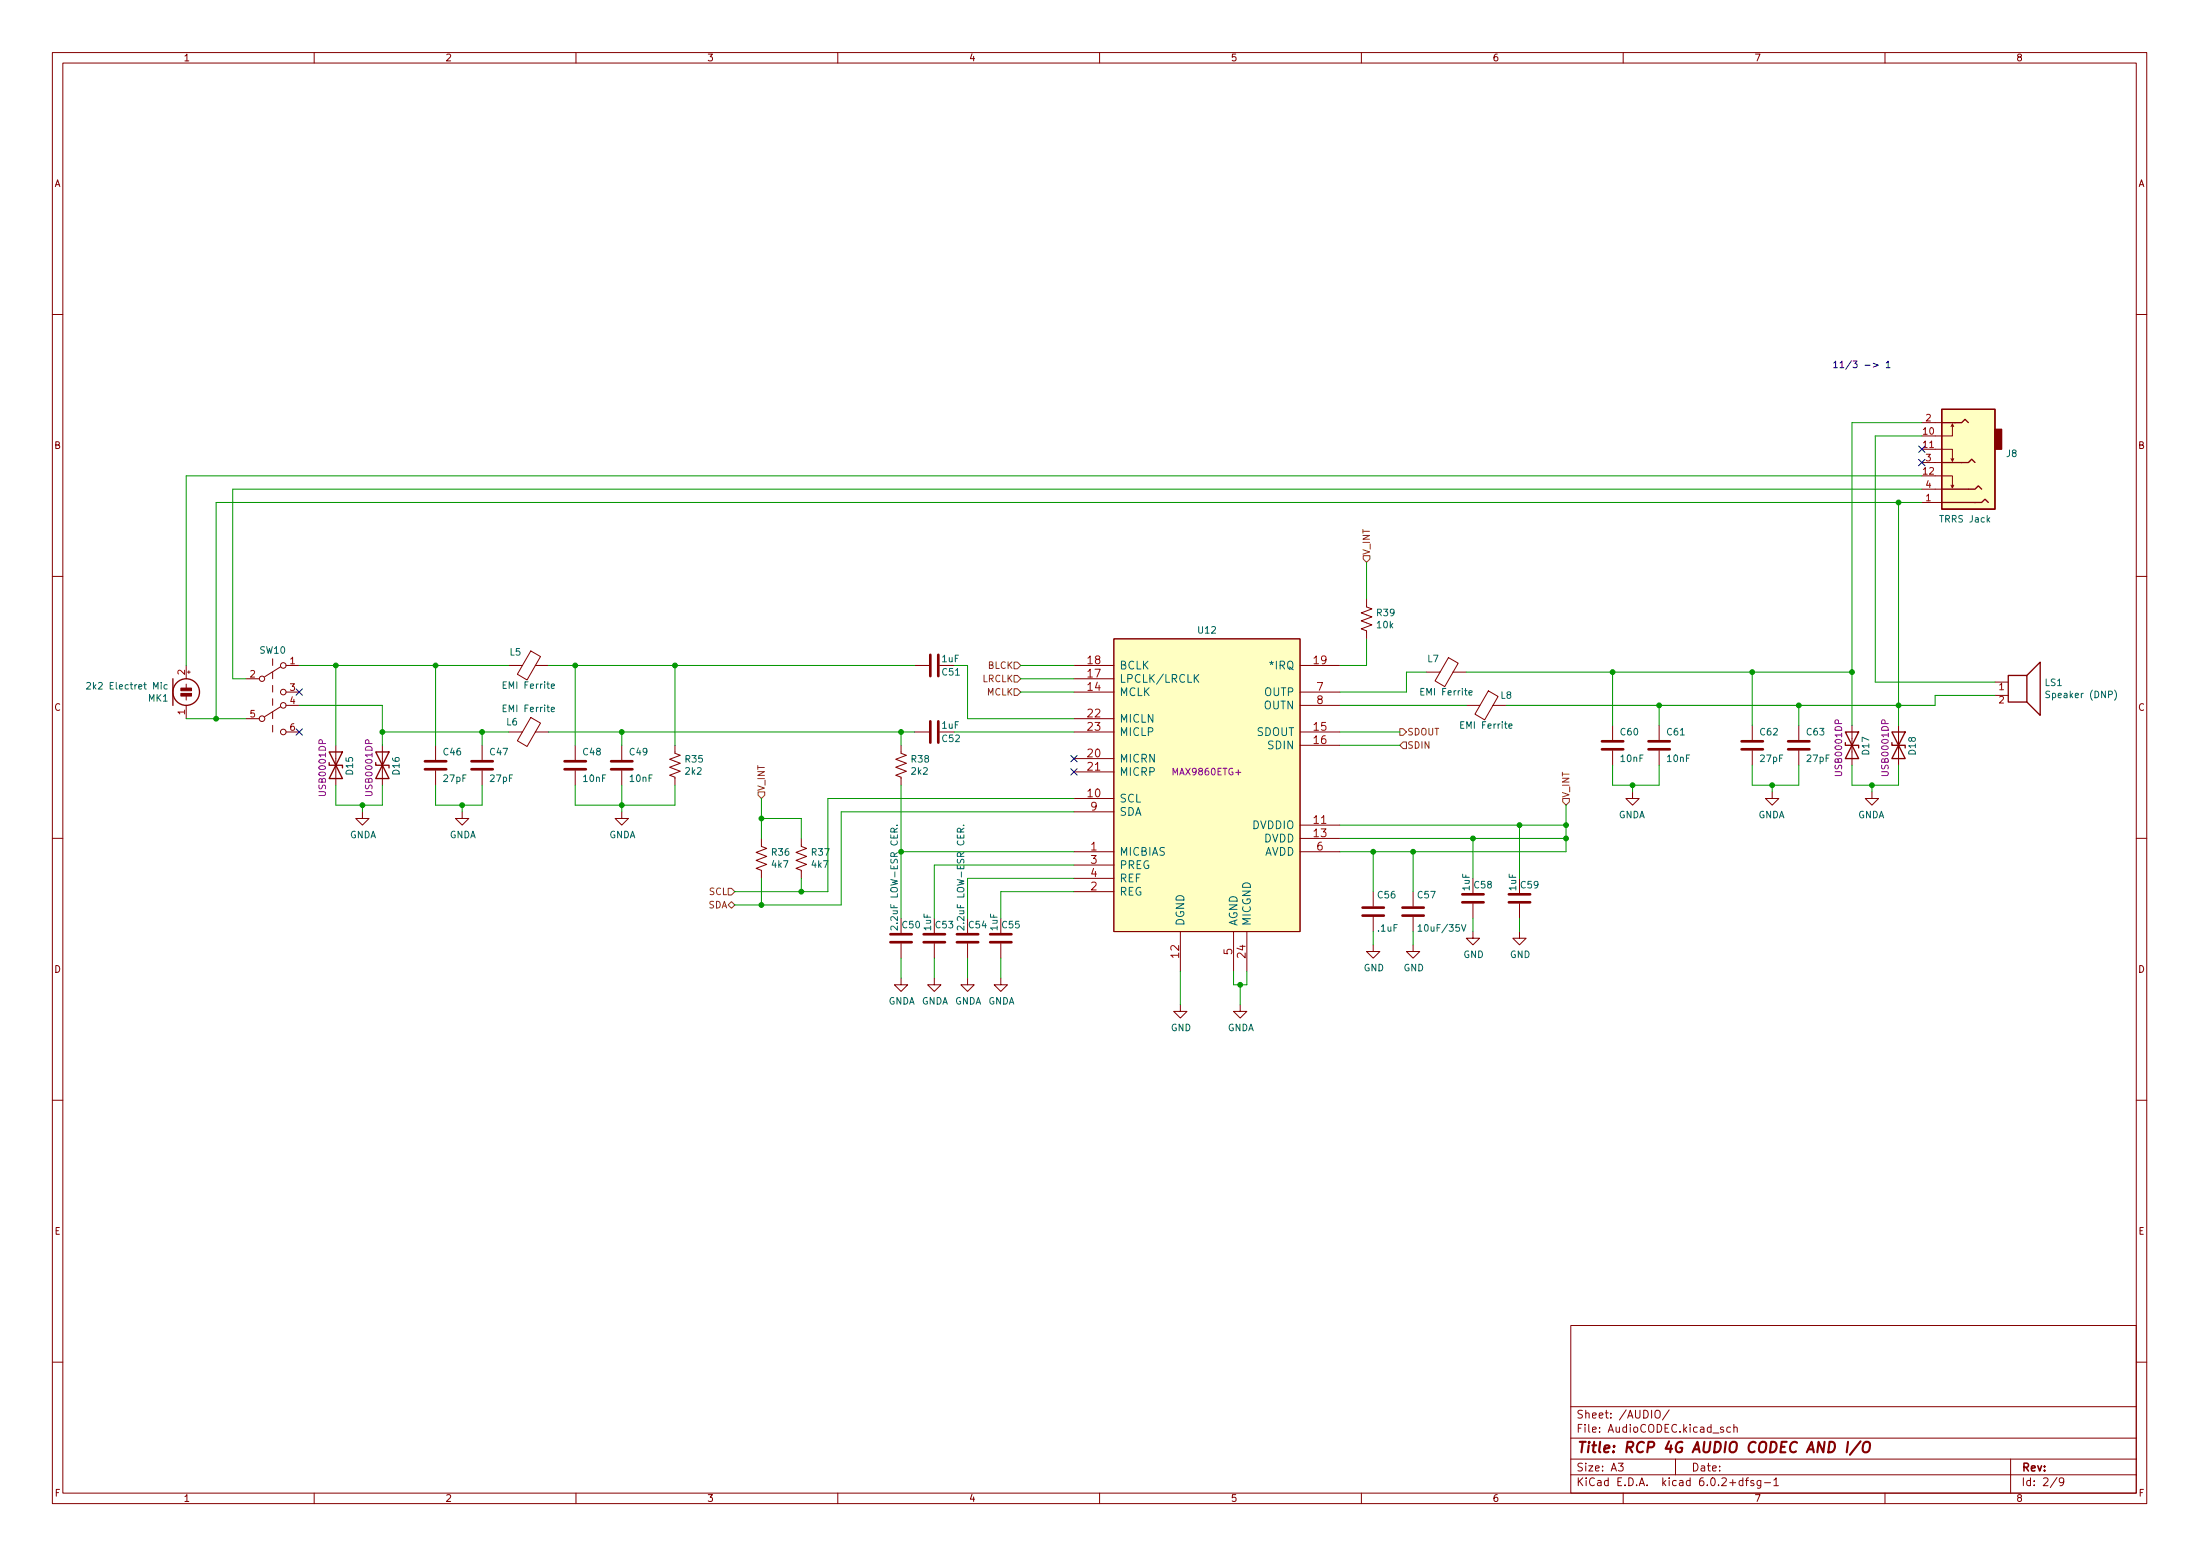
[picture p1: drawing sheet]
<svg xmlns="http://www.w3.org/2000/svg" width="420mm" height="297mm" viewBox="0 0 420 297" stroke-linecap="round" stroke-linejoin="round" font-family="sans-serif">
<g fill="none" stroke="#840000" stroke-width=".19">
<path d="M10 10h400v277h-400zM12 12h396v273h-396zM60 10v2M110 10v2M160 10v2M210 10v2M260 10v2M310 10v2M360 10v2M10 60h2M408 60h2M367 85.8h5.9v2.2l.2-.5"/>
<path d="M367 93.4h3.8M367 80.7h3.8M367 88.3h3.8M367 95.9h3.8M369.6 90.8h3.3v2.3l.2-.5M372.6 87.5l.3 .5M372.6 92.6l.3 .5M372.9 80.9l-.3 .5M373.1 81.4l-.2-.5v2.3h-3.3M10 110h2M261 114.3v1.6l1 .3-2 .8 2 .8-2 .7 2 .8-2 .8 1 .3v1.6M408 110h2"/>
<path d="M35.6 127v2.6M35.6 130.6v.8M35.6 132.9v.7M35.6 134.7v2.5M35.8 128.3h.5M36.1 128.1v.5M47 129.6h2.5M47 137.2h2.5M52.1 125.8v1.2M52.1 128.3v1.3M52.1 130.8v1.3M52.1 133.4v1.3"/>
<path d="M52.1 135.9v1.3M52.1 138.5v1.2M53.6 134.9l-3.1 1.9M53.6 127.3l-3.1 1.9M54.6 139.7h2.5M54.6 127h2.5M54.6 132.1h2.5M54.6 134.7h2.5M97.2 139.7h2.5M97.2 127h2.5M101.4 137l1.8 1-2.5 4.5-1.9-1.1zM101.4 124.3l1.8 1-2.5 4.5-1.9-1.1z"/>
<path d="M102.2 139.7h2.6M102.2 127h2.6M174.6 139.7h2.8M174.6 127h2.8M179.5 139.7h2.7M179.5 127h2.7M205.1 139.7h7.6M205.1 127h7.6M205.1 129.6h7.6M205.1 132.1h7.6M205.1 137.2h7.6M212.7 122h35.6v55.8h-35.6z"/>
<path d="M248.3 139.7h7.6M248.3 127h7.6M248.3 132.1h7.6M248.3 134.7h7.6M272.4 128.3h2.6M276.6 125.5l1.9 1.1-2.6 4.5-1.8-1.1zM277.5 128.3h2.5M280 134.7h2.6M284.3 131.9l1.8 1.1-2.6 4.4-1.8-1.1zM285.1 134.7h2.6M308 138.5v2.8M316.9 138.5v2.8"/>
<path d="M334.6 138.5v2.8M343.5 138.5v2.8M353.7 138.5v7.6M362.6 138.5v7.6M381 130.2h2.5M381 132.8h2.5M64.1 142.3v7.6M69.2 155v1.2h1.3l-1.3 1.3-1.3-1.3h1.3M73 142.3v7.6M83.2 142.3v2.8M83.2 147.1v2.8M88.3 155v1.2h1.2l-1.2 1.3-1.3-1.3h1.3"/>
<path d="M92.1 142.3v2.8M92.1 147.1v2.8M109.9 142.3v2.8M109.9 147.1v2.8M118.7 155v1.2h1.3l-1.3 1.3-1.2-1.3h1.2M118.7 142.3v2.8M118.7 147.1v2.8M128.9 142.3v1.5l1 .4-2 .7 2 .8-2 .8 2 .7-2 .8 1 .4v1.5M172.1 142.3v1.5l1 .4-2 .7 2 .8-2 .8 2 .7-2 .8 1 .4v1.5M205.1 152.4h7.6M205.1 144.8h7.6M205.1 147.4h7.6"/>
<path d="M205.1 155h7.6M248.3 157.5h7.6M248.3 142.3h7.6M308 143.3v2.8M311.8 151.2v1.2h-1.3l1.3 1.3 1.3-1.3h-1.3M316.9 143.3v2.8M334.6 143.3v2.8M338.5 151.2v1.2h-1.3l1.3 1.3 1.2-1.3h-1.2M343.5 143.3v2.8M357.5 151.2v1.2h-1.3l1.3 1.3 1.3-1.3h-1.3M10 160h2M145.4 160.1v1.5l1 .4-2 .7 2 .8-2 .7 2 .8-2 .8 1 .4v1.5"/>
<path d="M153 160.1v1.5l1.1 .4-2.1 .7 2.1 .8-2.1 .7 2.1 .8-2.1 .8 1 .4v1.5M172.1 175.3v2.8M178.4 175.3v2.8M184.8 175.3v2.8M191.1 175.3v2.8M205.1 162.6h7.6M205.1 170.2h7.6M205.1 165.1h7.6M205.1 167.7h7.6M225.4 177.8v7.7M235.6 177.8v7.7M238.1 177.8v7.7"/>
<path d="M248.3 160.1h7.6M248.3 162.6h7.6M262.3 170.2v2.8M262.3 175v2.8M269.9 170.2v2.8M269.9 175v2.8M281.3 177.8v1.3h1.3l-1.3 1.3-1.3-1.3h1.3M281.3 167.7v2.8M281.3 172.5v2.8M290.2 177.8v1.3h1.3l-1.3 1.3-1.3-1.3h1.3M290.2 167.7v2.8M290.2 172.5v2.8"/>
<path d="M408 160h2M172.1 186.7v1.3h1.3l-1.3 1.3-1.3-1.3h1.3M172.1 180.1v2.8M178.4 186.7v1.3h1.3l-1.3 1.3-1.2-1.3h1.2M178.4 180.1v2.8M184.8 186.7v1.3h1.3l-1.3 1.3-1.3-1.3h1.3M184.8 180.1v2.8M191.1 186.7v1.3h1.3l-1.3 1.3-1.2-1.3h1.2M191.1 180.1v2.8M225.4 191.8v1.3h1.3l-1.3 1.2-1.2-1.2h1.2M236.9 191.8v1.3h1.2l-1.2 1.2-1.3-1.2h1.3M262.3 180.4v1.2h1.2l-1.2 1.3-1.3-1.3h1.3"/>
<path d="M269.9 180.4v1.2h1.2l-1.2 1.3-1.3-1.3h1.3M10 210h2M408 210h2M300 253h108v32h-108zM10 260h2M300 278.5h108M300 274.5h108M300 268.5h108M309.1 279.3h.9l-.5 .6 .4 .1v.7l-.2 .1-.6-.1M316.3 269.3a.5 .5 0 0 1 .5 0 .5 .5 0 0 1 .3 .4v.5a.5 .5 0 0 1-.5 .5 .5 .5 0 0 1-.5-.5v-.5zM318.8 269.1l-1.3 2M320 278.5v3"/>
<path d="M329.1 272.5l-.3-.1-.2 .2v.2l.5 .2v.3h-.5M330.5 272.5l-.4-.1-.3 .3 .1 .6h.6M331.1 272.6l.3-.2 .3 .1 .1 .9M331.1 271.9v1.5M384 278.5v6.5M408 260h2M60 285v2M110 285v2M160 285v2M210 285v2M260 285v2M300 281.5h108"/>
<path d="M310 285v2M332.9 282.7l-.5-.1-.3 .3 .2 .6h.6M332.9 282.1v1.5M333.4 282.6h.5M333.9 282.1l-.3 .2v1.3M334.9 282.7l-.3-.1-.2 .2v.2l.5 .2v.3h-.5M336.3 282.6v1.2l-.3 .3-.4-.1M336.3 282.7l-.4-.1-.3 .3 .1 .6h.6M337 283h1.1M338.8 282.5l.4-.4v1.5M338.8 283.6h.8M360 285v2"/>
<path d="M392.9 282l-1.3 2M394.1 282.8l-.3 .2h-.2l-.3-.2 .1-.6 .4-.1 .3 .2a.99 .99 0 0 1-.4 1.3h-.3"/>
<circle cx="50" cy="137.2" r=".53"/>
<circle cx="50" cy="129.6" r=".51"/>
<circle cx="54.1" cy="134.7" r=".53"/>
<circle cx="54.1" cy="127" r=".53"/>
<circle cx="54.1" cy="139.7" r=".53"/>
<circle cx="54.1" cy="132.1" r=".53"/>
</g>
<path d="M352.9 275.2l-.2 2M355.3 275.1l-2 2.6M356 275.5a.69 .69 0 0 1 1.1 0 1.47 1.47 0 0 1-.6 1.7l-.6-.1a1.49 1.49 0 0 1 .1-1.6z" fill="none" stroke="#840000" stroke-width=".4"/>
<g fill="none" stroke="#840000" stroke-width=".25">
<path d="M370.8 78.1h10.2v19.1h-10.2zM370.8 80.7h2.6zM370.8 93.4h5.1zM370.8 95.9h7.7l.6-.6 .6 .6M370.8 88.3h5.1l.7-.6 .6 .6M373.4 80.7h1.2l.7-.7 .6 .7M375.9 93.4h1.3l.6-.7 .7 .7M33 129.6v5.1M352.4 139.7l2.6 5.1h-2.6l2.6-5.1zM361.3 139.7l2.6 5.1h-2.6l2.6-5.1zM383.5 128.9h3.6v5.1h-3.6zM387.1 128.9l2.5-2.5v10.2l-2.5-2.6"/>
<path d="M62.9 145.6v.5h2.5v.5M62.9 143.5l2.5 5.1h-2.5l2.5-5.1zM71.8 145.6v.5h2.5v.5M71.8 143.5l2.5 5.1h-2.5l2.5-5.1zM352.4 141.8v.5h2.6v.5M361.3 141.8v.5h2.6v.5"/>
<circle cx="35.6" cy="132.1" r="2.54"/>
</g>
<g fill="none" stroke="#840000" stroke-width=".51">
<path d="M177.7 125v4.1M177.7 137.7v4.1M179.2 125v4.1M179.2 137.7v4.1M81.2 146.8h4M81.2 145.3h4M90 146.8h4.1M90 145.3h4.1M107.8 146.8h4.1M107.8 145.3h4.1M116.7 146.8h4.1M116.7 145.3h4.1"/>
<path d="M305.9 143h4.1M305.9 141.5h4.1M314.8 143h4.1M314.8 141.5h4.1M332.6 143h4.1M332.6 141.5h4.1M341.5 143h4.1M341.5 141.5h4.1M170.1 179.9h4M170.1 178.3h4M176.4 179.9h4.1M176.4 178.3h4.1"/>
<path d="M182.8 179.9h4M182.8 178.3h4M189.1 179.9h4.1M189.1 178.3h4.1M260.2 174.8h4.1M260.2 173.3h4.1M267.8 174.8h4.1M267.8 173.3h4.1M279.3 172.2h4M279.3 170.7h4M288.2 172.2h4M288.2 170.7h4"/>
</g>
<g fill="#840000" stroke="#840000" stroke-width=".19">
<path d="M34.5 132.4h2.1v.5h-2.1z"/>
<path d="M34.5 131.4h2.1v.5h-2.1z"/>
</g>
<g fill="none" stroke="#006464" stroke-width=".19">
<path d="M16.6 130.4l.5-.1 .2 .3-.8 .9h.8M30.8 130.3v.1M30.8 130.7v.8M31.9 130.8l-.3-.1-.3 .2 .2 .6h.4M105.3 135.4l.6-.1-.1-.2-.3-.1-.2 .2v.6h.5M105.3 131l.6-.1-.1-.3h-.3l-.2 .2v.6h.5M228.3 129.4l.6 .9M228.9 128.8l-.8 .8M280.5 132.3l.7-.2-.1-.2-.4-.1-.2 .2 .1 .6h.5M288.2 138.6l.6-.1-.1-.2-.3-.1-.2 .2v.6h.5M391.4 132l-.4-.1-.2 .1v.4l.5 .3 .1 .3-.2 .2-.5-.1M403.8 131.7a1.46 1.46 0 0 1 0 2"/>
<path d="M170.8 158.8l-.1-.6-.2-.1-.3 .1-.1 .6h1.3M171.3 157.6h.1M171.4 158.1l-.6 .4M183.5 158.8l-.1-.6-.2-.1-.3 .1-.1 .6h1.3M184 157.6h.1M184.1 158.1l-.6 .4M171.4 176.8v.8l-.9-.8-.4 .2 .1 .5M184.1 176.8v.8l-.9-.8-.4 .2 .1 .5M270.8 176.9l.4-.4v1.3M270.8 177.8h.8M279.1 176.5l.4 1.3 .5-1.3"/>
</g>
<g fill="#ffffc2" stroke="#ffffc2" stroke-width=".19">
<path d="M370.8 78.1h10.2v19.1h-10.2z"/>
<path d="M212.7 122h35.6v55.8h-35.6z"/>
</g>
<path d="M381 82h1.3v3.8h-1.3z" fill="#840000" stroke="#840000" stroke-width=".25"/>
<path d="M260.3 106.1h1.3v.6l-.6 .7-.7-.7zM193.7 126.4h.6l.6 .6-.6 .7h-.6zM193.7 131.5h.6l.6 .6-.6 .7h-.6zM193.7 128.9h.6l.6 .7-.6 .6h-.6zM267.3 139.1h.7l.6 .6-.6 .7h-.7zM144.8 151.2h1.2v.6l-.6 .6-.6-.6zM268 141.6h.6v1.3h-.6l-.7-.6zM298.4 152.4h1.3v.7l-.6 .6-.7-.6zM139.1 169.6h.6l.6 .6-.6 .7h-.6zM139.1 172.8l.6-.7 .6 .7-.6 .6z" fill="none" stroke="#725600" stroke-width=".19"/>
<path d="M357.8 69.4l.9 .3-.9 .4M360.2 69.3l.4-.4v1.3M360.2 70.2h.8" fill="none" stroke="#0000c2" stroke-width=".19"/>
<g fill="none" stroke="#009600" stroke-width=".19">
<path d="M362.6 95.9v42.6M367 93.4h-322.6v36.2h2.6M367 83.2h-8.9v47h22.9M367 80.7h-13.3v57.8M367 95.9h-325.7v41.3M367 90.8h-331.4v36.2M261 107.4v6.9M35.6 137.2h11.4M57.1 134.7h15.9v7.6M57.1 127h40.1M64.1 127v15.3M73 139.7h24.2"/>
<path d="M83.2 127v15.3M92.1 139.7v2.6M104.8 139.7h69.8M104.8 127h69.8M109.9 127v15.3M118.7 139.7v2.6M128.9 127v15.3M172.1 139.7v2.6M182.2 127h2.6v10.2h20.3M182.2 139.7h22.9M194.9 129.6h10.2M194.9 132.1h10.2"/>
<path d="M194.9 127h10.2M255.9 139.7h11.4M255.9 134.7h24.1M261 122v5h-5.1M272.4 128.3h-3.8v3.8h-12.7M280 128.3h73.7M308 128.3v10.2M316.9 134.7v3.8M334.6 128.3v10.2M343.5 134.7v3.8M381 132.8h-11.4v1.9h-81.9M64.1 149.9v3.8h8.9v-3.8"/>
<path d="M69.2 153.7v1.3M83.2 149.9v3.8h8.9v-3.8M88.3 153.7v1.3M109.9 149.9v3.8h19v-3.8M118.7 149.9v5.1M145.4 156.2h7.6v3.9M145.4 152.4v7.7M172.1 149.9v25.4M205.1 155h-44.4v17.8h-20.4M205.1 152.4h-47v17.8h-17.8M255.9 157.5h43.2M255.9 142.3h11.4"/>
<path d="M290.2 157.5v10.2M299.1 153.7v8.9h-43.2M308 146.1v3.8h8.9v-3.8M311.8 149.9v1.3M334.6 146.1v3.8h8.9v-3.8M338.5 149.9v1.3M353.7 146.1v3.8h8.9v-3.8M357.5 149.9v1.3M145.4 167.7v5.1M153 167.7v2.5M172.1 162.6h33M205.1 167.7h-20.3v7.6"/>
<path d="M205.1 165.1h-26.7v10.2M205.1 170.2h-14v5.1M255.9 160.1h43.2M262.3 162.6v7.6M262.3 177.8v2.6M269.9 162.6v7.6M269.9 177.8v2.6M281.3 160.1v7.6M281.3 175.3v2.5M290.2 175.3v2.5M172.1 182.9v3.8M178.4 182.9v3.8"/>
<path d="M184.8 182.9v3.8M191.1 182.9v3.8M225.4 185.5v6.3M235.6 185.5v2.5h2.5v-2.5M236.9 188v3.8"/>
</g>
<path d="M366.4 87.7l1.2 1.2M366.4 85.2l1.2 1.2M367.6 87.7l-1.2 1.2M367.6 85.2l-1.2 1.2M56.5 131.5l1.3 1.2M56.5 139.1l1.3 1.2M57.8 131.5l-1.3 1.2M57.8 139.1l-1.3 1.2M204.5 146.7l1.2 1.3M204.5 144.2l1.2 1.2M205.7 146.7l-1.2 1.3M205.7 144.2l-1.2 1.2" fill="none" stroke="#000084" stroke-width=".19"/>
<g fill="#009600" stroke="#009600" stroke-width=".19">
<circle cx="316.9" cy="134.7" r=".46"/>
<circle cx="308" cy="128.3" r=".46"/>
<circle cx="357.5" cy="149.9" r=".46"/>
<circle cx="311.8" cy="149.9" r=".46"/>
<circle cx="338.5" cy="149.9" r=".46"/>
<circle cx="83.2" cy="127" r=".46"/>
<circle cx="73" cy="139.7" r=".46"/>
<circle cx="41.3" cy="137.2" r=".46"/>
<circle cx="69.2" cy="153.7" r=".46"/>
<circle cx="64.1" cy="127" r=".46"/>
<circle cx="92.1" cy="139.7" r=".46"/>
<circle cx="128.9" cy="127" r=".46"/>
<circle cx="118.7" cy="139.7" r=".46"/>
<circle cx="109.9" cy="127" r=".46"/>
<circle cx="145.4" cy="156.2" r=".46"/>
<circle cx="118.7" cy="153.7" r=".46"/>
<circle cx="145.4" cy="172.8" r=".46"/>
<circle cx="299.1" cy="157.5" r=".46"/>
<circle cx="299.1" cy="160.1" r=".46"/>
<circle cx="290.2" cy="157.5" r=".46"/>
<circle cx="269.9" cy="162.6" r=".46"/>
<circle cx="281.3" cy="160.1" r=".46"/>
<circle cx="88.3" cy="153.7" r=".46"/>
<circle cx="153" cy="170.2" r=".46"/>
<circle cx="172.1" cy="162.6" r=".46"/>
<circle cx="172.1" cy="139.7" r=".46"/>
<circle cx="262.3" cy="162.6" r=".46"/>
<circle cx="236.9" cy="188" r=".46"/>
<circle cx="334.6" cy="128.3" r=".46"/>
<circle cx="353.7" cy="128.3" r=".46"/>
<circle cx="343.5" cy="134.7" r=".46"/>
<circle cx="362.6" cy="134.7" r=".46"/>
<circle cx="362.6" cy="95.9" r=".46"/>
</g>
<text font-size="2.8" fill="#840000" x="301" y="277.3">Title: RCP 4G AUDIO CODEC AND I/O</text>
<g font-size="2.1" fill="#a90000">
<text x="207.8" y="131.9">14</text>
<text x="207.8" y="129.3">17</text>
<text x="207.8" y="126.8">18</text>
<text x="250.9" y="126.8">19</text>
<text x="251.5" y="131.9">7</text>
<text x="207.8" y="136.9">22</text>
<text x="251.5" y="134.4">8</text>
<text x="207.8" y="139.5">23</text>
<text x="250.9" y="139.5">15</text>
<text x="250.9" y="142">16</text>
<text x="207.8" y="144.6">20</text>
<text x="207.8" y="147.1">21</text>
<text x="207.8" y="152.2">10</text>
<text x="208.3" y="154.7">9</text>
<text x="250.9" y="157.3">11</text>
<text x="250.9" y="159.8">13</text>
<text x="208.3" y="162.3">1</text>
<text x="208.3" y="164.9">3</text>
<text x="208.3" y="167.4">4</text>
<text x="251.5" y="162.3">6</text>
<text x="208.3" y="170">2</text>
<text x="225.2" y="182.8" transform="rotate(-90 225.2 182.8)">12</text>
<text x="235.3" y="182.2" transform="rotate(-90 235.3 182.2)">5</text>
<text x="237.9" y="182.8" transform="rotate(-90 237.9 182.8)">24</text>
</g>
<g font-size="2.1" fill="#006464">
<text x="213.7" y="130.3">LPCLK/LRCLK</text>
<text x="213.7" y="127.8">BCLK</text>
<text x="242.7" y="127.8">*IRQ</text>
<text x="213.7" y="132.9">MCLK</text>
<text x="213.7" y="137.9">MICLN</text>
<text x="241.4" y="135.4">OUTN</text>
<text x="241.5" y="132.9">OUTP</text>
<text x="213.7" y="140.5">MICLP</text>
<text x="240" y="140.5">SDOUT</text>
<text x="242.3" y="143">SDIN</text>
<text x="213.7" y="145.6">MICRN</text>
<text x="213.7" y="148.1">MICRP</text>
<text x="213.7" y="153.2">SCL</text>
<text x="213.7" y="155.7">SDA</text>
<text x="239.2" y="158.3">DVDDIO</text>
<text x="241.4" y="160.8">DVDD</text>
<text x="213.7" y="163.3">MICBIAS</text>
<text x="213.7" y="165.9">PREG</text>
<text x="241.4" y="163.3">AVDD</text>
<text x="213.7" y="171">REG</text>
<text x="213.7" y="168.4">REF</text>
<text x="226.2" y="176.8" transform="rotate(-90 226.2 176.8)">DGND</text>
<text x="236.3" y="176.8" transform="rotate(-90 236.3 176.8)">AGND</text>
<text x="238.9" y="176.8" transform="rotate(-90 238.9 176.8)">MICGND</text>
</g>
<g font-size="2.1" fill="#840000">
<text x="301" y="273.5">File: AudioCODEC.kicad_sch</text>
<text x="301" y="270.8">Sheet: /AUDIO/</text>
<text x="301" y="280.9">Size: A3</text>
<text x="323" y="280.9">Date:</text>
<text x="386" y="280.9">Rev:</text>
<text x="301" y="283.7">KiCad E.D.A. kicad 6.0.2+dfsg-1</text>
<text x="386" y="283.7">Id: 2/9</text>
</g>
<g font-size="1.8" fill="#840000">
<text x="35" y="11.7">1</text>
<text x="85" y="11.7">2</text>
<text x="135" y="11.7">3</text>
<text x="185" y="11.7">4</text>
<text x="235" y="11.7">5</text>
<text x="285" y="11.7">6</text>
<text x="335" y="11.7">7</text>
<text x="385" y="11.7">8</text>
<text x="10.3" y="35.7">A</text>
<text x="408.3" y="35.7">A</text>
<text x="10.3" y="85.7">B</text>
<text x="408.3" y="85.7">B</text>
<text x="10.3" y="135.7">C</text>
<text x="408.3" y="135.7">C</text>
<text x="10.3" y="185.7">D</text>
<text x="408.3" y="185.7">D</text>
<text x="10.4" y="235.7">E</text>
<text x="408.4" y="235.7">E</text>
<text x="10.4" y="285.7">F</text>
<text x="35" y="286.7">1</text>
<text x="85" y="286.7">2</text>
<text x="135" y="286.7">3</text>
<text x="185" y="286.7">4</text>
<text x="235" y="286.7">5</text>
<text x="285" y="286.7">6</text>
<text x="335" y="286.7">7</text>
<text x="385" y="286.7">8</text>
<text x="408.4" y="285.7">F</text>
</g>
<text font-size="1.8" fill="#0000c2" x="349.9" y="70.3">11/3 -&gt; 1</text>
<g font-size="1.8" fill="#a90000">
<text x="367.3" y="83">10</text>
<text x="367.8" y="80.4">2</text>
<text x="367.3" y="85.5">11</text>
<text x="367.8" y="88">3</text>
<text x="367.3" y="90.6">12</text>
<text x="367.8" y="95.7">1</text>
<text x="367.8" y="93.1">4</text>
<text x="35.3" y="128.8" transform="rotate(-90 35.3 128.8)">2</text>
<text x="47.8" y="129.3">2</text>
<text x="55.4" y="126.8">1</text>
<text x="55.4" y="131.9">3</text>
<text x="381.8" y="131.7">1</text>
<text x="35.3" y="136.4" transform="rotate(-90 35.3 136.4)">1</text>
<text x="47.8" y="136.9">5</text>
<text x="55.4" y="134.4">4</text>
<text x="381.8" y="134.3">2</text>
<text x="55.4" y="139.5">6</text>
</g>
<g font-size="1.8" fill="#006464">
<text x="383.2" y="87.2">J8</text>
<text x="370.7" y="99.7">TRRS Jack</text>
<text x="263" y="117.6">R39</text>
<text x="263" y="119.9">10k</text>
<text x="49.7" y="124.8">SW10</text>
<text x="97.4" y="125.1">L5</text>
<text x="228.9" y="120.9">U12</text>
<text x="17.6" y="131.6">2k2 Electret Mic</text>
<text x="96.4" y="131.5">EMI Ferrite</text>
<text x="179.9" y="126.4">1uF</text>
<text x="180" y="128.9">C51</text>
<text x="272.7" y="126.4">L7</text>
<text x="390.6" y="130.9">LS1</text>
<text x="28.3" y="133.9">MK1</text>
<text x="96.4" y="135.9">EMI Ferrite</text>
<text x="271.7" y="132.8">EMI Ferrite</text>
<text x="286.6" y="133.4">L8</text>
<text x="391.4" y="133.3">Speaker (DNP)</text>
<text x="96.8" y="138.5">L6</text>
<text x="179.9" y="139.1">1uF</text>
<text x="180" y="141.6">C52</text>
<text x="279.3" y="139.1">EMI Ferrite</text>
<text x="309.5" y="140.4">C60</text>
<text x="318.4" y="140.4">C61</text>
<text x="336.2" y="140.4">C62</text>
<text x="345.1" y="140.4">C63</text>
<text x="67.4" y="147.8" transform="rotate(-90 67.4 147.8)">D15</text>
<text x="76.3" y="147.8" transform="rotate(-90 76.3 147.8)">D16</text>
<text x="84.8" y="144.2">C46</text>
<text x="84.8" y="149.3">27pF</text>
<text x="93.6" y="144.2">C47</text>
<text x="93.7" y="149.3">27pF</text>
<text x="111.4" y="144.2">C48</text>
<text x="111.5" y="149.3">10nF</text>
<text x="120.3" y="144.2">C49</text>
<text x="120.4" y="149.3">10nF</text>
<text x="130.9" y="145.6">R35</text>
<text x="131" y="147.9">2k2</text>
<text x="174.1" y="145.6">R38</text>
<text x="174.1" y="147.9">2k2</text>
<text x="309.6" y="145.5">10nF</text>
<text x="318.5" y="145.5">10nF</text>
<text x="336.3" y="145.5">27pF</text>
<text x="345.1" y="145.5">27pF</text>
<text x="357" y="144" transform="rotate(-90 357 144)">D17</text>
<text x="365.9" y="144" transform="rotate(-90 365.9 144)">D18</text>
<text x="66.7" y="160">GNDA</text>
<text x="85.8" y="160">GNDA</text>
<text x="116.3" y="160">GNDA</text>
<text x="309.1" y="156.2">GNDA</text>
<text x="335.7" y="156.2">GNDA</text>
<text x="354.8" y="156.2">GNDA</text>
<text x="147.4" y="163.3">R36</text>
<text x="147.5" y="165.6">4k7</text>
<text x="155.1" y="163.3">R37</text>
<text x="155.1" y="165.6">4k7</text>
<text x="263.2" y="171.5">C56</text>
<text x="270.8" y="171.5">C57</text>
<text x="280.7" y="170" transform="rotate(-90 280.7 170)">1uF</text>
<text x="281.6" y="169.6">C58</text>
<text x="289.6" y="170" transform="rotate(-90 289.6 170)">1uF</text>
<text x="290.5" y="169.6">C59</text>
<text x="171.4" y="176.6" transform="rotate(-90 171.4 176.6)">2.2uF LOW-ESR CER.</text>
<text x="172.4" y="177.2">C50</text>
<text x="177.8" y="177.6" transform="rotate(-90 177.8 177.6)">1uF</text>
<text x="178.7" y="177.2">C53</text>
<text x="184.1" y="176.6" transform="rotate(-90 184.1 176.6)">2.2uF LOW-ESR CER.</text>
<text x="185.1" y="177.2">C54</text>
<text x="190.5" y="177.6" transform="rotate(-90 190.5 177.6)">1uF</text>
<text x="191.4" y="177.2">C55</text>
<text x="263.2" y="177.8">.1uF</text>
<text x="271.5" y="177.8">10uF/35V</text>
<text x="260.4" y="185.4">GND</text>
<text x="268" y="185.4">GND</text>
<text x="279.5" y="182.9">GND</text>
<text x="288.4" y="182.9">GND</text>
<text x="169.6" y="191.8">GNDA</text>
<text x="176" y="191.8">GNDA</text>
<text x="182.3" y="191.8">GNDA</text>
<text x="188.7" y="191.8">GNDA</text>
<text x="223.6" y="196.8">GND</text>
<text x="234.4" y="196.8">GNDA</text>
</g>
<g font-size="1.8" fill="#725600">
<text x="261.6" y="106" transform="rotate(-90 261.6 106)">V_INT</text>
<text x="187.6" y="130.2">LRCLK</text>
<text x="188.7" y="127.7">BLCK</text>
<text x="188.5" y="132.8">MCLK</text>
<text x="268.7" y="142.9">SDIN</text>
<text x="268.7" y="140.4">SDOUT</text>
<text x="146" y="151.1" transform="rotate(-90 146 151.1)">V_INT</text>
<text x="299.7" y="152.3" transform="rotate(-90 299.7 152.3)">V_INT</text>
<text x="135.2" y="173.4">SDA</text>
<text x="135.4" y="170.9">SCL</text>
</g>
<g font-size="1.8" fill="#840084">
<text x="224.2" y="148">MAX9860ETG+</text>
<text x="351.8" y="147.6" transform="rotate(-90 351.8 147.6)">USB0001DP</text>
<text x="360.7" y="147.6" transform="rotate(-90 360.7 147.6)">USB0001DP</text>
<text x="62.2" y="151.4" transform="rotate(-90 62.2 151.4)">USB0001DP</text>
<text x="71.1" y="151.4" transform="rotate(-90 71.1 151.4)">USB0001DP</text>
</g>
</svg>
